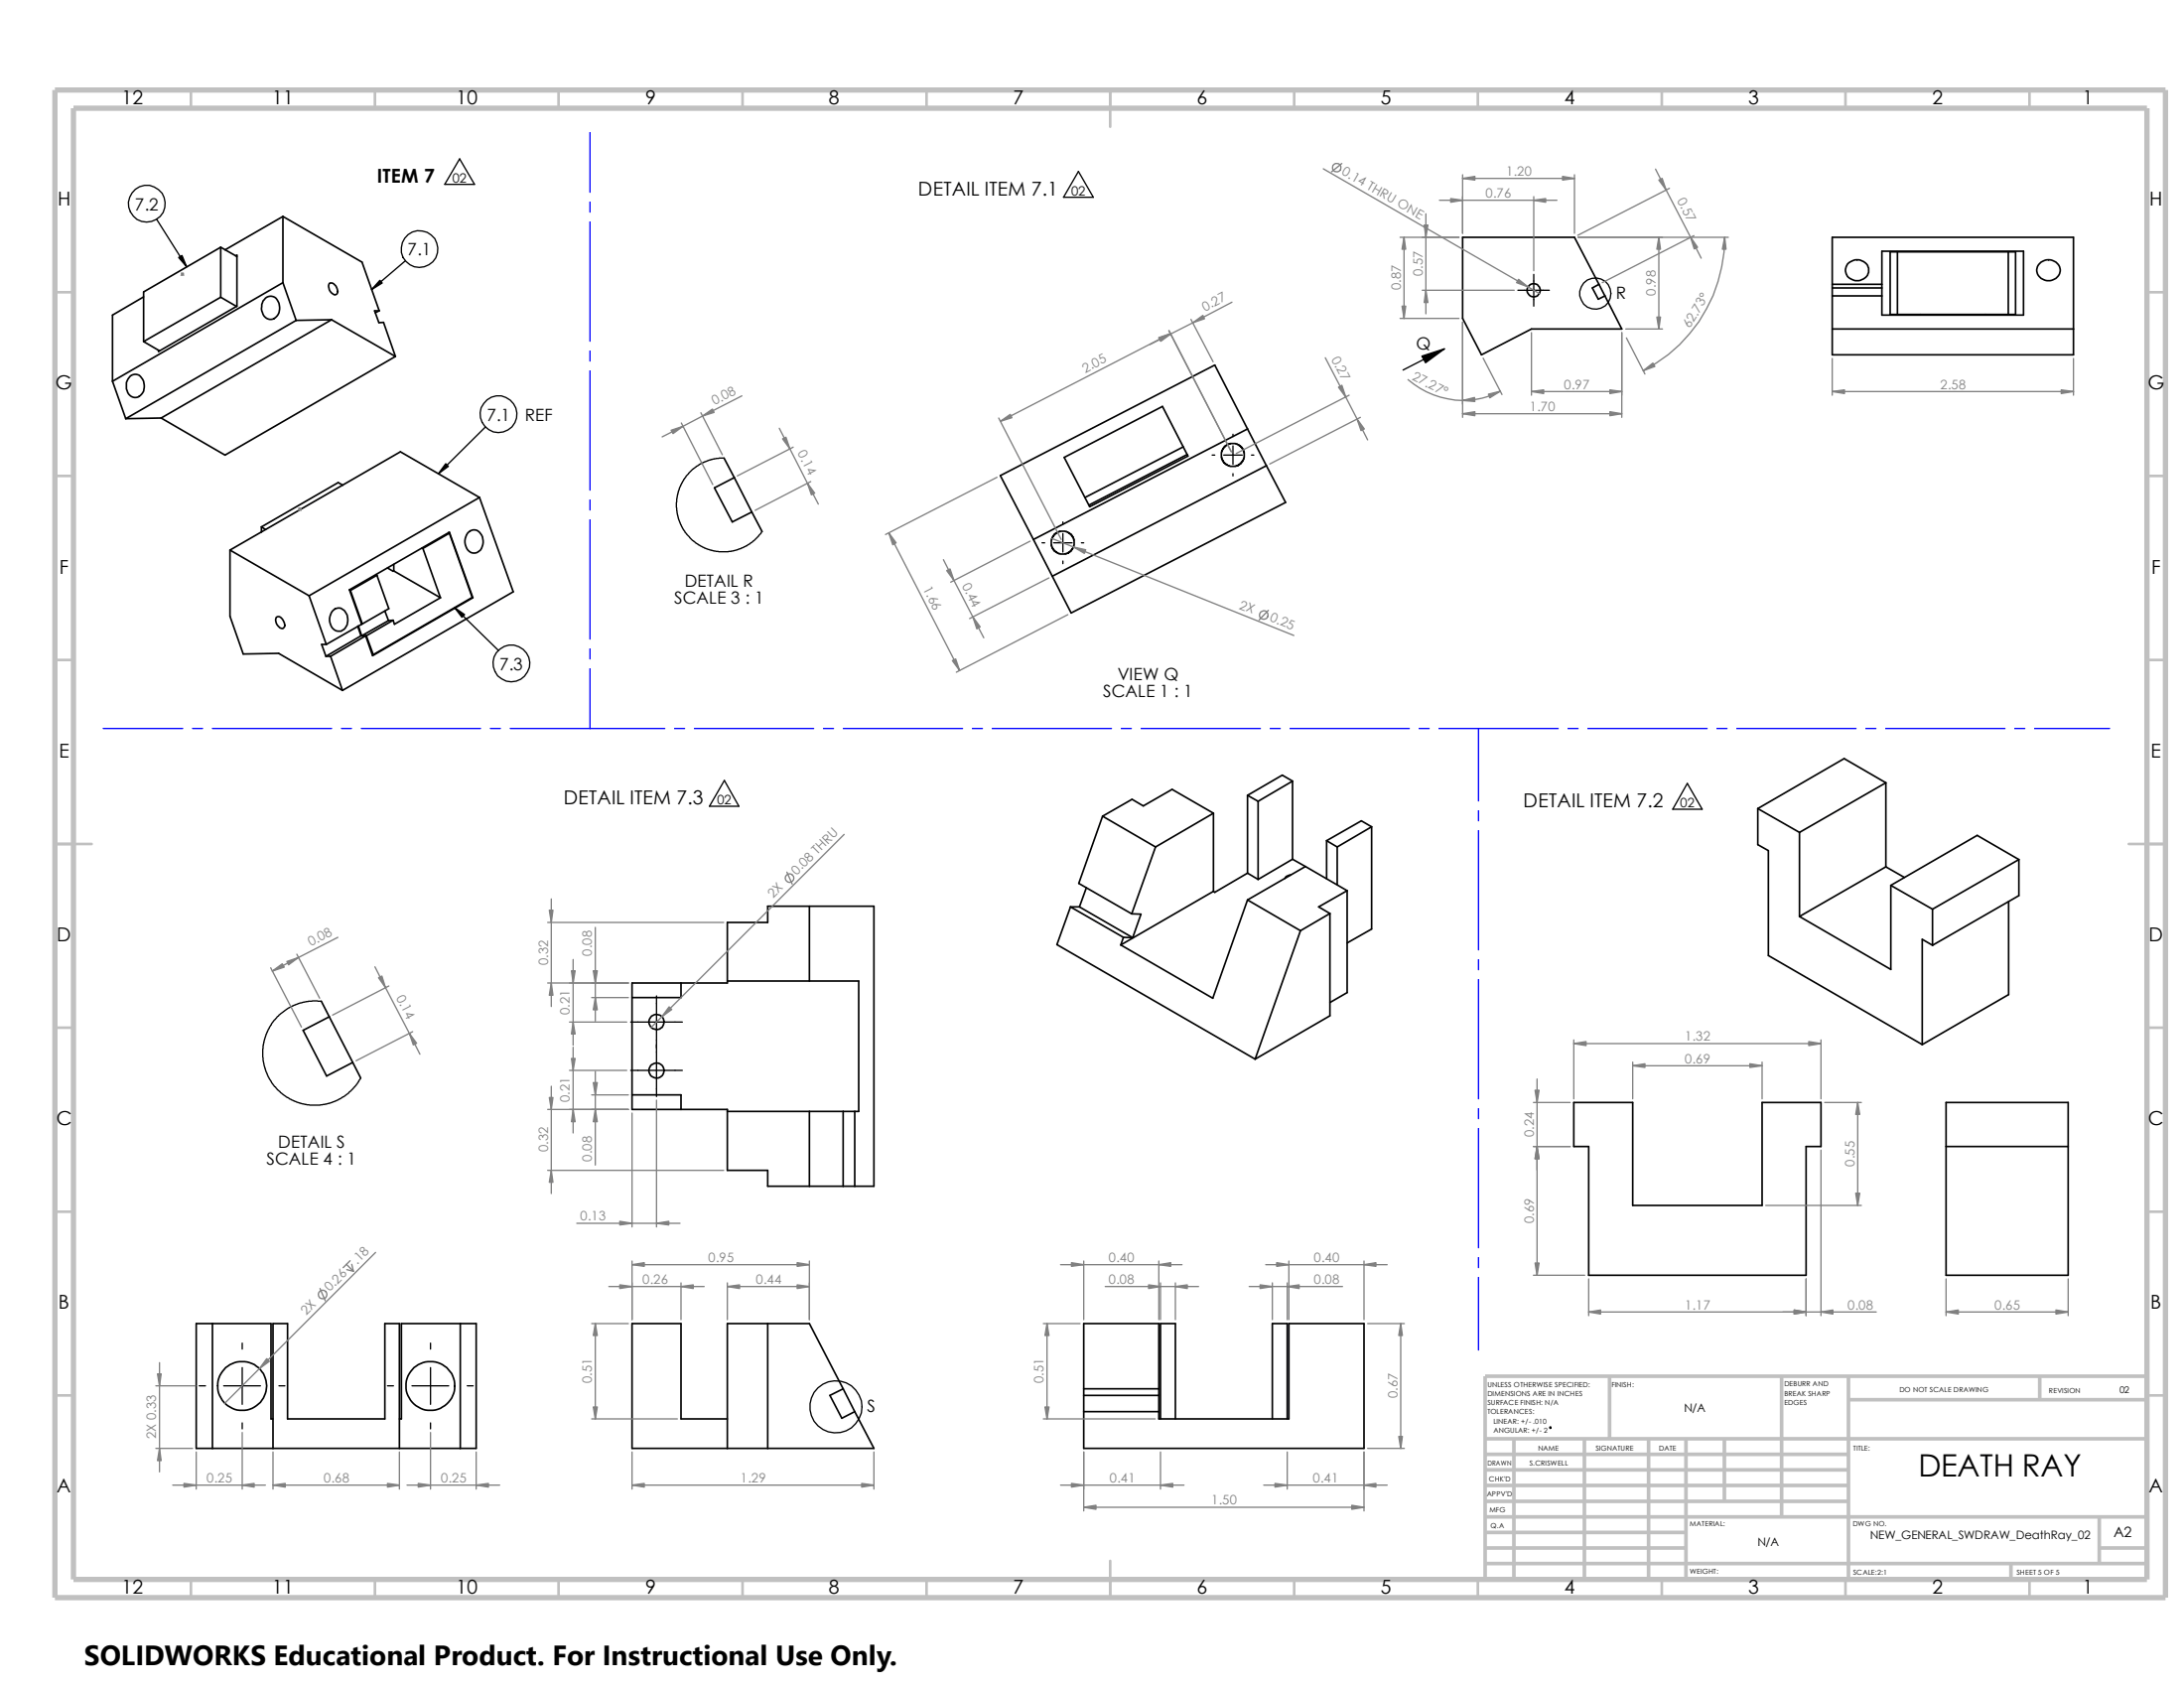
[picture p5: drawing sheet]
<svg xmlns="http://www.w3.org/2000/svg" width="279mm" height="216mm" viewBox="0 0 279 216" stroke-linecap="round" stroke-linejoin="round" font-family="sans-serif">
<g fill="none" stroke="#c0c0c0" stroke-width=".34">
<path d="M24.4 11.5v2.3M48 11.5v2.3M71.5 11.5v2.3M95 11.5v2.3M118.5 11.5v2.3M142 11.5v4.7M165.6 11.5v2.3M189.1 11.5v2.3M212.6 11.5v2.3M236.1 11.5v2.3M259.6 11.5v2.3M7 37.4h2.4"/>
<path d="M274.7 37.4h2.3M7 60.9h2.4M274.7 60.9h2.3M7 84.4h2.4M274.7 84.4h2.3M7 107.9h4.7M272.3 107.9h4.7M7 131.4h2.4M274.7 131.4h2.3M7 155h2.4M274.7 155h2.3M7 178.5h2.4"/>
<path d="M274.7 178.5h2.3M142 199.6v4.7M24.4 202v2.3M48 202v2.3M71.5 202v2.3M95 202v2.3M118.5 202v2.3M165.6 202v2.3M189.1 202v2.3M212.6 202v2.3M236.1 202v2.3M259.6 202v2.3"/>
</g>
<g fill="none" stroke="#c0c0c0" stroke-width=".47">
<path d="M205.9 176v8M227.9 176v18M236.5 179h38.2M236.5 176v26M260.9 176v3M274.7 176h-84.7v26M190 198h25.7M190 194h84.7M190 196h25.7M190 186h46.5M190 188h46.5M190 190h46.5"/>
<path d="M190 192h46.5M190 184h84.7M190 200h84.7M193.7 184v18M202.7 184v18M210.9 184v18M215.7 184v18M220.6 184v8M257.3 200v2M268.6 198h6.1M268.6 194v6"/>
</g>
<path d="M7 11.5h270v192.8h-270zM9.4 13.8h265.3v188.2h-265.3z" fill="none" stroke="#c0c0c0" stroke-width=".68" stroke-linecap="butt"/>
<g fill="none" stroke="#000" stroke-width=".21">
<path d="M18.4 38l-4 2.3v8.5M28.2 38l-9.8 5.7M28.2 38l2.1 1.2M28.2 31.6l-9.8 5.7v6.4M28.2 31.6v6.4M28.2 31.6l2.1 1.2M30.1 32.7l.2-.1v6.6l-10 5.8v-.2M34 38.1a1.09 1.09 0 0 1 1.1-.1 1.09 1.09 0 0 1 .6 1 1.33 1.33 0 0 1-1.4 1.8 1.65 1.65 0 0 1-.3-2.7zM36.2 36.2l-21.8 12.6M36.2 36.2l1.7 4.8M36.2 27.7l10.1 5.8 2.2 6.3M36.2 27.7v8.5"/>
<path d="M36.2 27.7l-7.4 4.3M42.1 36.3a.82 .82 0 0 1 1.1 .8 .41 .41 0 0 1-.2 .6 .41 .41 0 0 1-.5-.2 1.15 1.15 0 0 1-.4-1.2zM48.5 39.8h-.6l.6 1.5 .6-.1 1.5 4.4M48.5 39.8l-.5 .2M204.6 36.4l-3.2-6h-14.3v10.3l2.4 4.7 6.4-3.3h11.6l-2.2-4.3M204.6 36.4l-.9 .4 .8 1.5 .8-.5M204.6 36.4l.7 1.4M234.4 30.4h30.9v15h-30.9zM234.4 36.4h6.3M234.4 37.8h6.3M234.4 36.8h6.3M236.3 33.8a1.54 1.54 0 0 1 1.6-.5 1.54 1.54 0 0 1 1.2 1.2 1.49 1.49 0 0 1-.9 1.3 1.49 1.49 0 0 1-1.6-.2 1.3 1.3 0 0 1-.3-1.8z"/>
<path d="M240.7 32.1h18.2v8.2h-18.2zM241.8 32.2h16.1v8h-16.1zM242.7 32.2v8M256.9 32.2v8M261.1 33.5a1.49 1.49 0 0 1 1.7-.1 1.49 1.49 0 0 1 .7 1.4 1.52 1.52 0 0 1-1.6 1.1 1.52 1.52 0 0 1-1.3-1.4l.1-.5zM14.4 48.8l1.7 4.8M16.6 48.1a1.01 1.01 0 0 1 1.6 .4 1.51 1.51 0 0 1-.8 2.3 1.31 1.31 0 0 1-1.2-1.6l.1-.5zM18.4 43.7l2 1.2M20.6 53.5l-4.5 .1M37.9 41l-21.8 12.6M42.4 40.9l8.2 4.7M42.4 40.9l-4.5 .1"/>
<path d="M42.4 40.9l-21.8 12.6M50.6 45.6l-21.8 12.6-8.2-4.7M92.6 58.6l1.3 2.5M136.1 58.5l12.6-6.5 3.3 6.3-12.6 6.5zM151.4 57.1l-12.6 6.5M151.9 58.1l-12.6 6.5M159.6 54.9l-27.4 14.1M162 59.6l-27.4 14.1M162 59.6l2.5 4.7-27.5 14.1-4.8-9.4M162 59.6l-6.6-12.9-27.4 14.1 4.2 8.2M234.4 42.1h30.9M29.4 70.4l10.1 5.8"/>
<path d="M29.4 70.4v8.4l1.7 4.9 4.5-.1 8.2 4.7M33.4 67.4l.6 .3M33.4 67.4v.7M35.3 79a.65 .65 0 0 1 1 .5l.1 .1a.47 .47 0 0 1-.2 .7 .47 .47 0 0 1-.6-.2l-.3-.7zM39.5 76.2l2.2 6.2M42.7 78a.99 .99 0 0 1 1.6 .4 1.68 1.68 0 0 1-.7 2.3 1.39 1.39 0 0 1-1.4-1.8l.2-.5zM43.9 62.1l-.6-.4-9.9 5.7M44.7 75.4l.1 .1M44.7 75.4l12.8-7.3 3 8.4M44.7 75.4l1.6 4.4-4.6 2.6M44.8 75.5l1.6 4.3M46.2 79.8h.2"/>
<path d="M48.1 73.5l.1 .1M48.2 73.6l-3.4 1.9M48.2 73.6l1.5 4.3-3.3 1.9M49.2 78.1l.5 1.3M49.6 72.6l.7 .5 .1-.1M49.7 79.4l-3.4 1.9-.5-1.2M50.3 79.3l-3.4 2M50.3 79.3l-.6 .1M50.4 73l5.9 3.5M50.4 72.2v.8M54 70.1h.1M54.1 70.1l2.2 6.4"/>
<path d="M56.3 76.5l-5.8 3.3-.2-.5M57.4 68.1l.1 .1M57.5 68.2l-3.4 1.9M57.5 68.2l2.9 8.2M60 68a1.01 1.01 0 0 1 1.6 .4 1.65 1.65 0 0 1-.6 2.3 1.24 1.24 0 0 1-1.5-1.3l.1-.8zM60.4 76.4l-12.6 7.3M60.4 76.4l.1 .1M60.5 76.5l-12.8 7.4-.9-2.6-4.5 2.6M61.3 63.6l-21.8 12.6M61.3 63.6l4.4 12.1-21.9 12.6M61.3 63.6l-10.1-5.8-21.8 12.6M93.9 61.1l-2.5 1.3 2.3 4.4 2.5-1.3"/>
<path d="M93.9 61.1l2.3 4.4M96.2 65.5l1.3 2.5M41.7 83.9h.6M41.7 82.4h-.6l.6 1.5M42.3 83.9l1.5 4.4M45.8 80.1l.4 1.2M46.2 81.3h.7M46.2 81.3l-4.5 2.6M46.9 81.3l.9 2.4M47.6 83.7h.2M165.4 99.9l-4.4 2.6M165.4 99.9v10"/>
<path d="M165.4 99.9l-1.4-.8-4.4 2.6M103.5 115.9v9.6M136.9 116l-1.7 4.8 25.4 14.7M136.9 116l6.8 3.9M136.9 116h1.2M138.1 116l6.8 3.9M139 113.5l-.9 2.5M141.1 104.4l6.7 3.9M141.1 104.4l-3.1 8.6 6.8 3.9M143.7 119.9l-.3 1M143.7 119.9h1.2M144.8 116.9h1.2l-1.1 3"/>
<path d="M147.8 108.3l-3 8.6M155.2 114l-11.8 6.9M155.2 104l-7.4 4.3M155.2 104v10M155.2 104l-5.3-3-3.6 2.1-1.5-.9-3.7 2.2M159.6 115.1l-4.4 12.6-11.8-6.8M159.6 115.1l6.8 3.9M159.6 111.7l1.4 .8M159.6 111.7l-4.2 2.4-.2-.1M159.6 101.7l1.4 .8M159.6 101.7v10M161 102.5v10"/>
<path d="M165.1 111.9l-.5 .2-.2 .3M165.4 109.9l-4.4 2.6M165.4 109.9l1.6 .9M166.4 119l-5.8 16.5M167 110.8l-7.4 4.3M167 110.8l5.3 3.1M169.7 107.5l1.4 .8M169.7 107.5v4.9M170.1 116.8v13.1l-9.5 5.6M170.1 116.8l-3.7 2.2M171.1 108.3v4.9M172.3 113.9l-3.6 2.1 1.4 .8"/>
<path d="M172.3 113.9v13.1l-2.2 1.2M175.5 105.7l-4.4 2.6M175.5 105.7v13.1l-3.2 1.8M175.5 105.7l-1.3-.7-4.5 2.5M224.9 103.4l5.3 3.1M224.9 103.4v4.6l1.3 .8v13.4l19.7 11.4M230.2 106.5v10.7M241.3 100.1l-5.4-3.1-11 6.4M241.3 110.9l-11.1 6.3M241.3 110.9l2.3 1.3M241.3 100.1l-11.1 6.4M241.3 100.1v10.8"/>
<path d="M241.9 113.2v10.8l-11.7-6.8M241.9 113.2l5.3 3.1M247.2 116.3v4.6M257 115.3v11.9l-11.1 6.4M258.3 109.9l-11.1 6.4M258.3 109.9l-5.4-3.1-11 6.4M258.3 109.9v4.7l-11.1 6.3M41.1 128.1l1 1.9M42.1 130l-3.3 1.8 3 5.8 3.3-1.7M42.1 130l3 5.9M45.1 135.9l1 2M80.9 125.7h12.1v-7.7h5.2v-2.1h13.6v35.8h-13.6v-2h-5.2v-7.8h-12.1z"/>
<path d="M87.1 125.7v1.9h-6.2M93 125.5h16.9v16.7h-16.9M247.2 120.9l-1.3-.8v13.5M80.9 140h6.2v1.9M103.5 142.2v9.5M107.9 142.2v9.5M109.3 142.2v9.5M201.3 141h7.6v13.2h16.5v-13.2h7.6v5.6h-1.9v16.5h-27.9v-16.5h-1.9zM249 141h15.6v22.1h-15.6zM249 146.6h15.6M27.2 169.3v16M58.9 169.3v16"/>
<path d="M98.2 169.3v16M107.9 177.6l-4.4-8.3h-10.5v16M107.9 177.6l-1.7 .9 1.5 2.9 1.6-.8M107.9 177.6l1.4 3M138.6 169.3h9.7v12.2h16.6v-12.2h9.6v16h-35.9zM138.6 177.6h9.7M138.6 178.5h9.7M34.9 181.5h-.2v-12.2h-9.6v16h35.8v-16h-9.5v12.2h-.3M34.9 185.3v-16h1.9v12.2h12.4v-12.2h1.9v16M109.3 180.6l2.5 4.7h-30.9v-16h6.2v12.2h5.9M138.6 180.6h9.7M148.5 181.5v-12.2h1.9v12.2"/>
<path d="M162.8 181.5v-12.2h1.9v12.2"/>
<circle cx="196.2" cy="37.1" r=".85"/>
<circle cx="157.7" cy="58.2" r="1.49"/>
<circle cx="136" cy="69.4" r="1.49"/>
<circle cx="84" cy="130.7" r=".97"/>
<circle cx="84" cy="136.9" r=".96"/>
<circle cx="31" cy="177.2" r="3.1"/>
<circle cx="55" cy="177.2" r="3.1"/>
</g>
<g fill="none" stroke="#000" stroke-width=".17">
<path d="M20 28l3.9 6.1M51.9 33.4l-4.4 3.6M58.8 20.3l1.9 3.3h-3.8zM138 21.9l1.9 3.3h-3.8zM194.2 37.1h4M196.2 35.1v4.1M62.1 54.6l-6 6M92.6 58.6l-1.4 .1-1.5 .6-1.1 .7-1.1 1.3-.7 1.5-.3 1.5 .2 1.5 .1 .7 .5 1 .9 1.2 1.2 1 1.4 .7 1.1 .2 1.6-.1 1.6-.5 1.3-.8 1.1-1.2M155.1 58.2h.3M156.5 58.2h2.4M157.7 55.5v.3M157.7 57v2.4"/>
<path d="M160.1 58.2h.3M184.8 44.6l-5.3 2.7M58.2 77.7l5.6 5.5M133.3 69.4h.3M134.8 69.4h2.4M136 66.8v.3M136 68.2v2.4M136 71.8v.3M138.3 69.4h.3M157.7 60.6v.3M92.7 99.8l1.8 3.3h-3.7zM215.9 100.2l1.9 3.3h-3.8z"/>
<path d="M41.1 128.1h-1.6l-1.4 .3-.7 .3-.8 .4-.9 .7-.9 1.1-.8 1.4-.3 1-.1 .9v1l.2 1.1 .6 1.6 .4 .7 .7 .8 1.5 1.1 1 .5 1 .3 1.9 .1 1.6-.4 1.4-.7 .7-.5 .8-.8 .7-1.1M80.7 136.9h6.6M80.7 130.7h6.6M84 127.4v12.9M25.5 177.2h.8M28.6 177.2h4.7M31 171.8v.8M31 174.9v4.7M35.7 177.2h.7M49.6 177.2h.7M52.7 177.2h4.7M55.1 171.8v.8"/>
<path d="M55.1 174.9v4.7M59.8 177.2h.7M31 182v.8M55.1 182v.8"/>
<circle cx="18.8" cy="26" r="2.36"/>
<circle cx="53.7" cy="31.9" r="2.35"/>
<circle cx="204.1" cy="37.5" r="2"/>
<circle cx="63.8" cy="53" r="2.36"/>
<circle cx="65.4" cy="84.8" r="2.35"/>
<circle cx="106.9" cy="179.9" r="3.3"/>
<circle cx="198.3" cy="182.6" r=".09"/>
</g>
<g fill="none" stroke="#808080" stroke-width=".17">
<path d="M23.2 35.1h.3M23.2 34.9l.3 .3M23.3 34.9v.3M23.5 34.9l-.3 .3M157.6 38.7l-10.5 5.4M169.3 21.6l27.6 15.9M171.7 20.9l-1.4 1.1M179.1 30.4h7.5M179.6 30.4v10.3M181.9 37.1h11.8M182.4 27.3v12.8M184.1 25.6h15.1"/>
<path d="M187.1 22.4v7.4M187.1 22.8h14.3M196.2 25.1v9.5M201.4 22.4v7.4M201.9 30.4h19.2M211.8 21.6l5.8 11.4M212.2 30.4v11.7M213.6 24.1l-11.8 6M216.7 30.1l-11.7 6.1M220.6 30.4a19.2 19.2 0 0 1-10.4 17M87.2 54.1l4 7.9M89.7 52.8l2.7 5.4"/>
<path d="M94.9 50.6l-10.2 5.3M99.7 54.8l5 9.7M101.5 57.2l-7.2 3.7M127.8 53.5l8 15.5M149.5 42.3l8 15.5-7.9-15.5M149.7 42.7l-21.7 11.2M152.4 40.9l2.8 5.4M169.5 45.8l5.5 10.5M172.6 50.5l-14.4 7.5M174 53.4l-11.6 6M179.1 40.7h7.5M180.1 48.6a10.5 10.5 0 0 0 11.8 1.4"/>
<path d="M187.1 41.2v12.2M187.1 52.9h20.4M189.7 45.8l2.5 4.7M195.9 42.5v8M195.9 50.1h11.6M207.5 42.5v10.9M208 42.1h4.7M208.1 43.2l2.3 4.6M234.4 50.1h30.9M234.4 45.8v4.7M265.3 45.8v4.7M38.2 65.1h.3"/>
<path d="M38.2 65l.3 .3M38.4 65v.3M38.5 65l-.3 .3M103.7 61.6l-7.1 3.7M113.7 68.2l9.1 17.6M120.7 71.6l5.2 10M127.6 61l-14.3 7.4M131.8 69.2l-10.2 5.3M134.2 73.9l-10.2 5.2M134.6 68.9l30.9 12.4M136.6 78.6l-14.3 7.4M162.3 78.1l-1.2 1.2"/>
<path d="M43.2 119.9l-8.4 4.3M70.1 118h22.5M70.5 115v13.7M76.2 118.6v12M100.7 111.5l.6 1.6M108 106.7l-24.7 24.7M34.6 123.8l4 7.6M38 122l2.9 5.7M48 123.7l5.7 11.1M49.7 126.1l-7.2 3.7M52.8 132l-7.2 3.7M70.1 125.7h10.3"/>
<path d="M70.5 138.9v13.8M72.9 136.9h7.3M72.9 130.7h7.3M73.3 122.7v11M73.3 133.9v11M75.7 127.6h4.7M76.2 137v12M196.6 138v25.1M201.3 133v7.5M201.3 133.5h31.7M208.9 135.8v4.7M208.9 136.3h16.5"/>
<path d="M225.4 135.8v4.7M233 133v7.5M70.1 141.9h10.3M70.1 149.7h22.5M73.8 156.5h13.2M75.7 140h4.7M80.9 142.4v14.5M84 140.7v16.2M196.2 146.6h4.7M196.2 141h4.7M225.9 154.2h12.2M233 147.1v21.2"/>
<path d="M233.4 141h4.7M237.7 141v13.2M19.9 177.2h5.1M20.4 174.3v14M40.9 164.8l.7 1.6M44.3 161.7l.9 .9M44.4 162.4l.8 .2M44.8 161.2l-.9 .9M45 161.7l.2 .9M48 160.2l-19.3 19.3M75.7 169.3h4.7M76.2 169.3v12.2"/>
<path d="M77.9 164.5h12.2M80.9 161.3v7.5M80.9 161.8h22.6M87.1 164.1v4.7M93 164.5h10.5M93 164.1v4.7M103.5 161.3v7.5M133.5 169.3h4.7M133.9 169.3v12.2M135.7 161.8h15.5M138.6 161.3v7.5M141.4 164.5h11.9"/>
<path d="M148.3 161.3v7.5M148.5 164.1v4.7M150.4 164.1v4.7M159.8 164.5h11.9M161.9 161.8h15.6M162.8 164.1v4.7M164.7 164.1v4.7M164.9 161.3v7.5M174.5 161.3v7.5M175 169.3h4.7M179.2 169.3v16M196.2 163.1h6.5"/>
<path d="M203.2 163.6v4.7M203.2 167.8h36.8M231.1 163.6v4.7M249 167.8h15.6M249 163.6v4.7M264.6 163.6v4.7M19.9 185.3h4.7M22.1 189.9h11.9M25.1 185.7v4.8M31 183.2v7.3M34.9 189.9h16.2M34.9 185.7v4.8"/>
<path d="M51.1 185.7v4.8M52.1 189.9h11.8M55.1 183.2v7.3M60.9 185.7v4.8M75.7 181.5h11M80.9 185.7v4.8M80.9 189.9h30.9M111.8 185.7v4.8M133.5 181.5h14.3M135.7 189.9h15.8M138.6 185.7v7.6M138.6 192.8h35.9"/>
<path d="M148.5 185.7v4.8M161.7 189.9h15.8M164.7 185.7v4.8M174.5 185.7v7.6M175 185.3h4.7"/>
<circle cx="171" cy="21.5" r=".55"/>
<circle cx="161.7" cy="78.7" r=".56"/>
<circle cx="101" cy="112.3" r=".55"/>
<circle cx="41.3" cy="165.6" r=".55"/>
</g>
<g fill="none" stroke="#00f" stroke-width=".17">
<path d="M75.5 17v7.6M75.5 25.9v1.2M75.5 28.4v15.2M75.5 44.9v1.3M75.5 47.5v15.2M75.5 64v1.2M75.5 66.5v15.2M13.2 93.2h10.2M24.6 93.2h1.3M27.2 93.2h15.2M43.7 93.2h1.3M46.2 93.2h15.3"/>
<path d="M62.7 93.2h1.3M65.3 93.2h19.7M75.5 83v1.3M75.5 85.6v7.6M86.3 93.2h1.3M88.9 93.2h15.2M105.4 93.2h1.2M107.9 93.2h15.2M124.4 93.2h1.3M127 93.2h15.2M143.5 93.2h1.2M146 93.2h15.2"/>
<path d="M162.5 93.2h1.3M165.1 93.2h15.2M181.6 93.2h1.2M184.1 93.2h15.2M189.1 93.2v9.2M200.6 93.2h1.3M203.2 93.2h15.2M219.7 93.2h1.2M222.2 93.2h15.2M238.7 93.2h1.3M241.3 93.2h15.2M257.8 93.2h1.2"/>
<path d="M260.3 93.2h9.6M189.1 103.7v1.3M189.1 106.3v15.2M189.1 122.8v1.2M189.1 125.3v15.2M189.1 141.8v1.3M189.1 144.4v15.2M189.1 160.9v1.2M189.1 163.4v9.3"/>
</g>
<g fill="#808080" stroke="#808080" stroke-width=".17">
<path d="M113.7 68.2l.9 1.2-.4 .3z"/>
<path d="M121.8 84.5l.5-.2 .5 1.5z"/>
<path d="M121.1 73l.4-.2 .5 1.5z"/>
<path d="M124.5 78.9l.9 1.3-.4 .2z"/>
<path d="M173.6 53.6l.9 1.3-.4 .2z"/>
<path d="M171.2 49.5l.5-.2 .5 1.5z"/>
<path d="M137.4 70l1.5 .3-.2 .5z"/>
<path d="M128 53.9l1.2-.9 .3 .4z"/>
<path d="M148.3 43.2l1.4-.5-1.2 .9z"/>
<path d="M152.6 41.3l1.3-1 .2 .5z"/>
<path d="M148.3 43.2l1.5-.5-1.3 .9z"/>
<path d="M103.3 61.8l.9 1.3-.4 .2z"/>
<path d="M100.1 56.1l.4-.2 .5 1.5z"/>
<path d="M89.9 53.2l1.2-.9 .3 .4z"/>
<path d="M85.9 55l1.5-.5-1.3 1z"/>
<path d="M195.9 50.1l1.6-.2v.4z"/>
<path d="M206 49.9l1.5 .2-1.5 .2z"/>
<path d="M187.1 52.9l1.6-.2v.5z"/>
<path d="M206 52.7l1.5 .2-1.5 .3z"/>
<path d="M187.1 51.2l1.5-.4 .1 .6z"/>
<path d="M190.4 50.4l1.5-.4-1.3 .9z"/>
<path d="M179.4 39.2h.4l-.2 1.5z"/>
<path d="M179.6 30.4l.2 1.5h-.4z"/>
<path d="M187.1 22.8l1.6-.2v.4z"/>
<path d="M199.9 22.6l1.5 .2-1.5 .2z"/>
<path d="M212 40.6h.4l-.2 1.5z"/>
<path d="M212.2 30.4l.2 1.5h-.4z"/>
<path d="M196.2 25.6l1.5-.2v.5z"/>
<path d="M185.6 25.4l1.5 .2-1.5 .3z"/>
<path d="M182.2 28.8h.5l-.3 1.6z"/>
<path d="M182.4 37.1l.3 1.6h-.5z"/>
<path d="M210.2 47.4l1.3-1 .2 .5z"/>
<path d="M220.6 30.4l.2 1.5h-.5z"/>
<path d="M216.3 30.4l.9 1.2-.5 .2z"/>
<path d="M212.2 23l.4-.2 .5 1.5z"/>
<path d="M194.3 35.7l1.2 1-1.5-.5z"/>
<path d="M234.4 50.1l1.6-.2v.4z"/>
<path d="M263.7 49.9l1.6 .2-1.6 .2z"/>
<path d="M201.3 133.5l1.6-.3v.5z"/>
<path d="M231.4 133.2l1.6 .3-1.6 .2z"/>
<path d="M223.9 136.1l1.5 .2-1.5 .2z"/>
<path d="M208.9 136.3l1.5-.2v.4z"/>
<path d="M229.5 167.6l1.6 .2-1.6 .3z"/>
<path d="M203.2 167.8l1.6-.2v.5z"/>
<path d="M233 167.8l1.5-.2v.5z"/>
<path d="M196.6 146.6l.3 1.6h-.5z"/>
<path d="M196.4 139.4h.5l-.3 1.6z"/>
<path d="M196.4 161.5h.5l-.3 1.6z"/>
<path d="M237.4 152.6h.5l-.2 1.6z"/>
<path d="M237.7 141l.2 1.5h-.5z"/>
<path d="M263 167.6l1.6 .2-1.6 .3z"/>
<path d="M249 167.8l1.5-.2v.5z"/>
<path d="M87.1 164.5l1.6-.2v.5z"/>
<path d="M79.3 164.3l1.6 .2-1.6 .3z"/>
<path d="M110.2 189.7l1.6 .2-1.6 .3z"/>
<path d="M80.9 189.9l1.5-.2v.5z"/>
<path d="M102 164.3l1.5 .2-1.5 .3z"/>
<path d="M93 164.5l1.6-.2v.5z"/>
<path d="M76.2 169.3l.2 1.5h-.5z"/>
<path d="M75.9 180h.5l-.2 1.5z"/>
<path d="M80.9 161.8l1.5-.3v.5z"/>
<path d="M102 161.5l1.5 .3-1.5 .2z"/>
<path d="M172.9 192.5l1.6 .3-1.6 .2z"/>
<path d="M138.6 192.8l1.6-.3v.5z"/>
<path d="M179.2 169.3l.2 1.5h-.5z"/>
<path d="M178.9 183.7h.5l-.2 1.6z"/>
<path d="M163.3 161.5l1.6 .3-1.6 .2z"/>
<path d="M174.5 161.8l1.5-.3v.5z"/>
<path d="M137.1 161.5l1.5 .3-1.5 .2z"/>
<path d="M148.3 161.8l1.5-.3v.5z"/>
<path d="M150.4 164.5l1.5-.2v.5z"/>
<path d="M146.9 164.3l1.6 .2-1.6 .3z"/>
<path d="M161.2 164.3l1.6 .2-1.6 .3z"/>
<path d="M164.7 164.5l1.5-.2v.5z"/>
<path d="M148.5 189.9l1.5-.2v.5z"/>
<path d="M137.1 189.7l1.5 .2-1.5 .3z"/>
<path d="M163.1 189.7l1.6 .2-1.6 .3z"/>
<path d="M174.5 189.9l1.5-.2v.5z"/>
<path d="M133.9 169.3l.3 1.5h-.5z"/>
<path d="M133.7 180h.5l-.3 1.5z"/>
<path d="M34.9 189.9l1.6-.2v.5z"/>
<path d="M49.6 189.7l1.5 .2-1.5 .3z"/>
<path d="M31 189.9l1.5-.2v.5z"/>
<path d="M23.5 189.7l1.6 .2-1.6 .3z"/>
<path d="M53.5 189.7l1.6 .2-1.6 .3z"/>
<path d="M60.9 189.9l1.6-.2v.5z"/>
<path d="M20.2 175.7h.4l-.2 1.5z"/>
<path d="M20.4 185.3l.2 1.5h-.4z"/>
<path d="M34.1 173.8l.4 .3-1.3 .9z"/>
<path d="M76.2 141.9l.2 1.6h-.5z"/>
<path d="M75.9 138.5h.5l-.2 1.5z"/>
<path d="M76.2 127.6l.2 1.6h-.5z"/>
<path d="M75.9 124.2h.5l-.2 1.5z"/>
<path d="M73.1 135.4h.5l-.3 1.5z"/>
<path d="M73.3 141.9l.3 1.6h-.5z"/>
<path d="M73.3 130.7l.3 1.5h-.5z"/>
<path d="M73.1 124.2h.5l-.3 1.5z"/>
<path d="M70.5 149.7l.2 1.5h-.4z"/>
<path d="M70.3 140.4h.4l-.2 1.5z"/>
<path d="M70.3 116.4h.4l-.2 1.6z"/>
<path d="M70.5 125.7l.2 1.6h-.4z"/>
<path d="M84 156.5l1.6-.3v.5z"/>
<path d="M79.3 156.2l1.6 .3-1.6 .2z"/>
<path d="M85.6 128.8l.3 .3-1.2 .9z"/>
<path d="M36.7 123l1.5-.5-1.3 .9z"/>
<path d="M34.8 124.2l1.3-.9 .3 .4z"/>
<path d="M52.4 132.2l.9 1.2-.4 .2z"/>
<path d="M48.4 125.1l.5-.3 .4 1.5z"/>
</g>
<path d="M22.9 32.9l.4-.2 .6 1.4zM48.6 35.9l.3 .3-1.4 .8zM181.9 45.6l2.9-1-2.4 1.8zM57 59.3l.4 .3-1.3 1zM58.2 77.7l1.2 .9-.3 .4z" fill="#000" stroke="#000" stroke-width=".17"/>
<path d="M10.8 209.2h104.1v6.7h-104.1z" fill="#fff"/>
<text font-size="3.9" x="245.4" y="188.8">DEATH RAY</text>
<text font-size="3.6" x="10.8" y="213">SOLIDWORKS Educational Product. For Instructional Use Only.</text>
<g font-size="2.5">
<text x="15.5" y="13.4">12</text>
<text x="34.8" y="13.4">11</text>
<text x="58.3" y="13.4">10</text>
<text x="82.5" y="13.4">9</text>
<text x="106" y="13.4">8</text>
<text x="129.6" y="13.4">7</text>
<text x="153.1" y="13.4">6</text>
<text x="176.6" y="13.4">5</text>
<text x="200.2" y="13.4">4</text>
<text x="223.6" y="13.4">3</text>
<text x="247.2" y="13.4">2</text>
<text x="266.4" y="13.4">1</text>
<text x="48.3" y="23.4">ITEM 7</text>
<text x="7.4" y="26.3">H</text>
<text x="117.5" y="25">DETAIL ITEM 7.1</text>
<text x="275" y="26.3">H</text>
<text x="7.1" y="49.8">G</text>
<text x="274.8" y="49.8">G</text>
<text x="7.6" y="73.4">F</text>
<text x="275.2" y="73.4">F</text>
<text x="7.5" y="96.9">E</text>
<text x="275.2" y="96.9">E</text>
<text x="72.1" y="102.9">DETAIL ITEM 7.3</text>
<text x="194.9" y="103.3">DETAIL ITEM 7.2</text>
<text x="7.3" y="120.4">D</text>
<text x="274.9" y="120.4">D</text>
<text x="7.2" y="143.9">C</text>
<text x="274.8" y="143.9">C</text>
<text x="7.5" y="167.4">B</text>
<text x="275.1" y="167.4">B</text>
<text x="7.3" y="190.9">A</text>
<text x="274.9" y="190.9">A</text>
<text x="15.5" y="203.9">12</text>
<text x="34.8" y="203.9">11</text>
<text x="58.3" y="203.9">10</text>
<text x="82.5" y="203.9">9</text>
<text x="106" y="203.9">8</text>
<text x="129.6" y="203.9">7</text>
<text x="153.1" y="203.9">6</text>
<text x="176.6" y="203.9">5</text>
<text x="200.2" y="203.9">4</text>
<text x="223.6" y="203.9">3</text>
<text x="247.2" y="203.9">2</text>
<text x="266.4" y="203.9">1</text>
</g>
<g font-size="2.2">
<text x="17.3" y="26.9">7.2</text>
<text x="52.2" y="32.7">7.1</text>
<text x="206.7" y="38.2">R</text>
<text x="181.2" y="44.7">Q</text>
<text x="62.3" y="53.8">7.1</text>
<text x="67.2" y="53.8">REF</text>
<text x="86.2" y="77.2">SCALE 3 : 1</text>
<text x="87.6" y="75.1">DETAIL R</text>
<text x="63.9" y="85.7">7.3</text>
<text x="141.1" y="89.1">SCALE 1 : 1</text>
<text x="143" y="87">VIEW Q</text>
<text x="34.1" y="149">SCALE 4 : 1</text>
<text x="35.6" y="146.8">DETAIL S</text>
<text x="110.9" y="180.6">S</text>
</g>
<text font-size="1.8" x="270.4" y="196.6">A2</text>
<g font-size="1.7">
<text x="57.9" y="23.4">02</text>
<text x="137" y="25">02</text>
<text x="91.7" y="102.9">02</text>
<text x="215" y="103.3">02</text>
</g>
<g font-size="1.7" fill="#808080">
<text x="171.6" y="22.3" transform="rotate(30 171.6 22.3)">0.14 THRU ONE</text>
<text x="192.7" y="22.5">1.20</text>
<text x="190.1" y="25.3">0.76</text>
<text x="214.5" y="25.7" transform="rotate(63 214.5 25.7)">0.57</text>
<text x="182" y="35.3" transform="rotate(-90 182 35.3)">0.57</text>
<text x="154.1" y="39.8" transform="rotate(-27 154.1 39.8)">0.27</text>
<text x="179.2" y="37.1" transform="rotate(-90 179.2 37.1)">0.87</text>
<text x="211.8" y="37.8" transform="rotate(-90 211.8 37.8)">0.98</text>
<text x="138.8" y="47.7" transform="rotate(-27 138.8 47.7)">2.05</text>
<text x="170.3" y="45.9" transform="rotate(63 170.3 45.9)">0.27</text>
<text x="216.2" y="42.1" transform="rotate(-59 216.2 42.1)">62.73°</text>
<text x="91.4" y="51.8" transform="rotate(-27 91.4 51.8)">0.08</text>
<text x="180.6" y="48.5" transform="rotate(27 180.6 48.5)">27.27°</text>
<text x="195.7" y="52.6">1.70</text>
<text x="200.1" y="49.7">0.97</text>
<text x="248.2" y="49.7">2.58</text>
<text x="102" y="58" transform="rotate(63 102 58)">0.14</text>
<text x="118" y="75.3" transform="rotate(63 118 75.3)">1.6</text>
<text x="123" y="74.9" transform="rotate(63 123 74.9)">0.4</text>
<text x="158.4" y="77.8" transform="rotate(22 158.4 77.8)">2X</text>
<text x="162.4" y="79.4" transform="rotate(22 162.4 79.4)">0.25</text>
<text x="101.9" y="112" transform="rotate(-45 101.9 112)">0.08 THRU</text>
<text x="98.9" y="115" transform="rotate(-45 98.9 115)">2X</text>
<text x="39.8" y="121" transform="rotate(-27 39.8 121)">0.08</text>
<text x="70.1" y="123.4" transform="rotate(-90 70.1 123.4)">0.32</text>
<text x="75.7" y="122.3" transform="rotate(-90 75.7 122.3)">0.08</text>
<text x="50.6" y="127.6" transform="rotate(63 50.6 127.6)">0.14</text>
<text x="72.9" y="129.8" transform="rotate(-90 72.9 129.8)">0.21</text>
<text x="215.6" y="133.1">1.32</text>
<text x="215.6" y="136">0.69</text>
<text x="72.9" y="141" transform="rotate(-90 72.9 141)">0.21</text>
<text x="70.1" y="147.4" transform="rotate(-90 70.1 147.4)">0.32</text>
<text x="75.7" y="148.5" transform="rotate(-90 75.7 148.5)">0.08</text>
<text x="196.2" y="145.4" transform="rotate(-90 196.2 145.4)">0.24</text>
<text x="237.2" y="149.2" transform="rotate(-90 237.2 149.2)">0.55</text>
<text x="45.7" y="161.8" transform="rotate(-45 45.7 161.8)">.18</text>
<text x="74.2" y="156.1">0.13</text>
<text x="90.6" y="161.4">0.95</text>
<text x="141.9" y="161.4">0.40</text>
<text x="168.1" y="161.4">0.40</text>
<text x="196.2" y="156.5" transform="rotate(-90 196.2 156.5)">0.69</text>
<text x="42.2" y="165.3" transform="rotate(-45 42.2 165.3)">0.26</text>
<text x="82.2" y="164.2">0.26</text>
<text x="96.7" y="164.2">0.44</text>
<text x="141.9" y="164.2">0.08</text>
<text x="168.1" y="164.2">0.08</text>
<text x="215.6" y="167.5">1.17</text>
<text x="236.4" y="167.5">0.08</text>
<text x="255.2" y="167.5">0.65</text>
<text x="39.2" y="168.2" transform="rotate(-45 39.2 168.2)">2X</text>
<text x="75.7" y="177" transform="rotate(-90 75.7 177)">0.51</text>
<text x="133.5" y="177" transform="rotate(-90 133.5 177)">0.51</text>
<text x="178.8" y="178.9" transform="rotate(-90 178.8 178.9)">0.67</text>
<text x="20" y="184" transform="rotate(-90 20 184)">2X 0.33</text>
<text x="26.5" y="189.6">0.25</text>
<text x="41.4" y="189.6">0.68</text>
<text x="56.4" y="189.6">0.25</text>
<text x="94.7" y="189.6">1.29</text>
<text x="142" y="189.6">0.41</text>
<text x="168" y="189.6">0.41</text>
<text x="155" y="192.4">1.50</text>
</g>
<g font-size="1.5">
<text x="215.4" y="180.6">N/A</text>
<text x="224.8" y="197.7">N/A</text>
<text x="239.3" y="196.8">NEW_GENERAL_SWDRAW_DeathRay_02</text>
</g>
<text font-size="1.2" x="271.1" y="178.1">02</text>
<g font-size=".9">
<text x="190.3" y="177.4">UNLESS OTHERWISE SPECIFIED:</text>
<text x="190.3" y="178.6">DIMENSIONS ARE IN INCHES</text>
<text x="190.3" y="179.7">SURFACE FINISH: N/A</text>
<text x="206.2" y="177.4">FINISH:</text>
<text x="228.3" y="177.3">DEBURR AND</text>
<text x="228.3" y="178.5">BREAK SHARP</text>
<text x="228.3" y="179.7">EDGES</text>
<text x="243" y="178.1">DO NOT SCALE DRAWING</text>
<text x="262.1" y="178.1">REVISION</text>
<text x="190.3" y="180.9">TOLERANCES:</text>
<text x="191.1" y="182.1">LINEAR: +/- .010</text>
<text x="191.1" y="183.3">ANGULAR: +/- 2</text>
<text x="196.8" y="185.6">NAME</text>
<text x="204.1" y="185.5">SIGNATURE</text>
<text x="212.2" y="185.5">DATE</text>
<text x="237.1" y="185.5">TITLE:</text>
<text x="190.2" y="191.4">APPV'D</text>
<text x="190.3" y="187.5">DRAWN</text>
<text x="190.5" y="189.5">CHK'D</text>
<text x="195.7" y="187.5">S.CRISWELL</text>
<text x="190.5" y="193.5">MFG</text>
<text x="190.7" y="195.5">Q.A</text>
<text x="216.2" y="195.2">MATERIAL:</text>
<text x="237" y="195.2">DWG NO.</text>
<text x="216.2" y="201.3">WEIGHT:</text>
<text x="237.1" y="201.4">SCALE:2:1</text>
<text x="258" y="201.4">SHEET 5 OF 5</text>
</g>
</svg>
